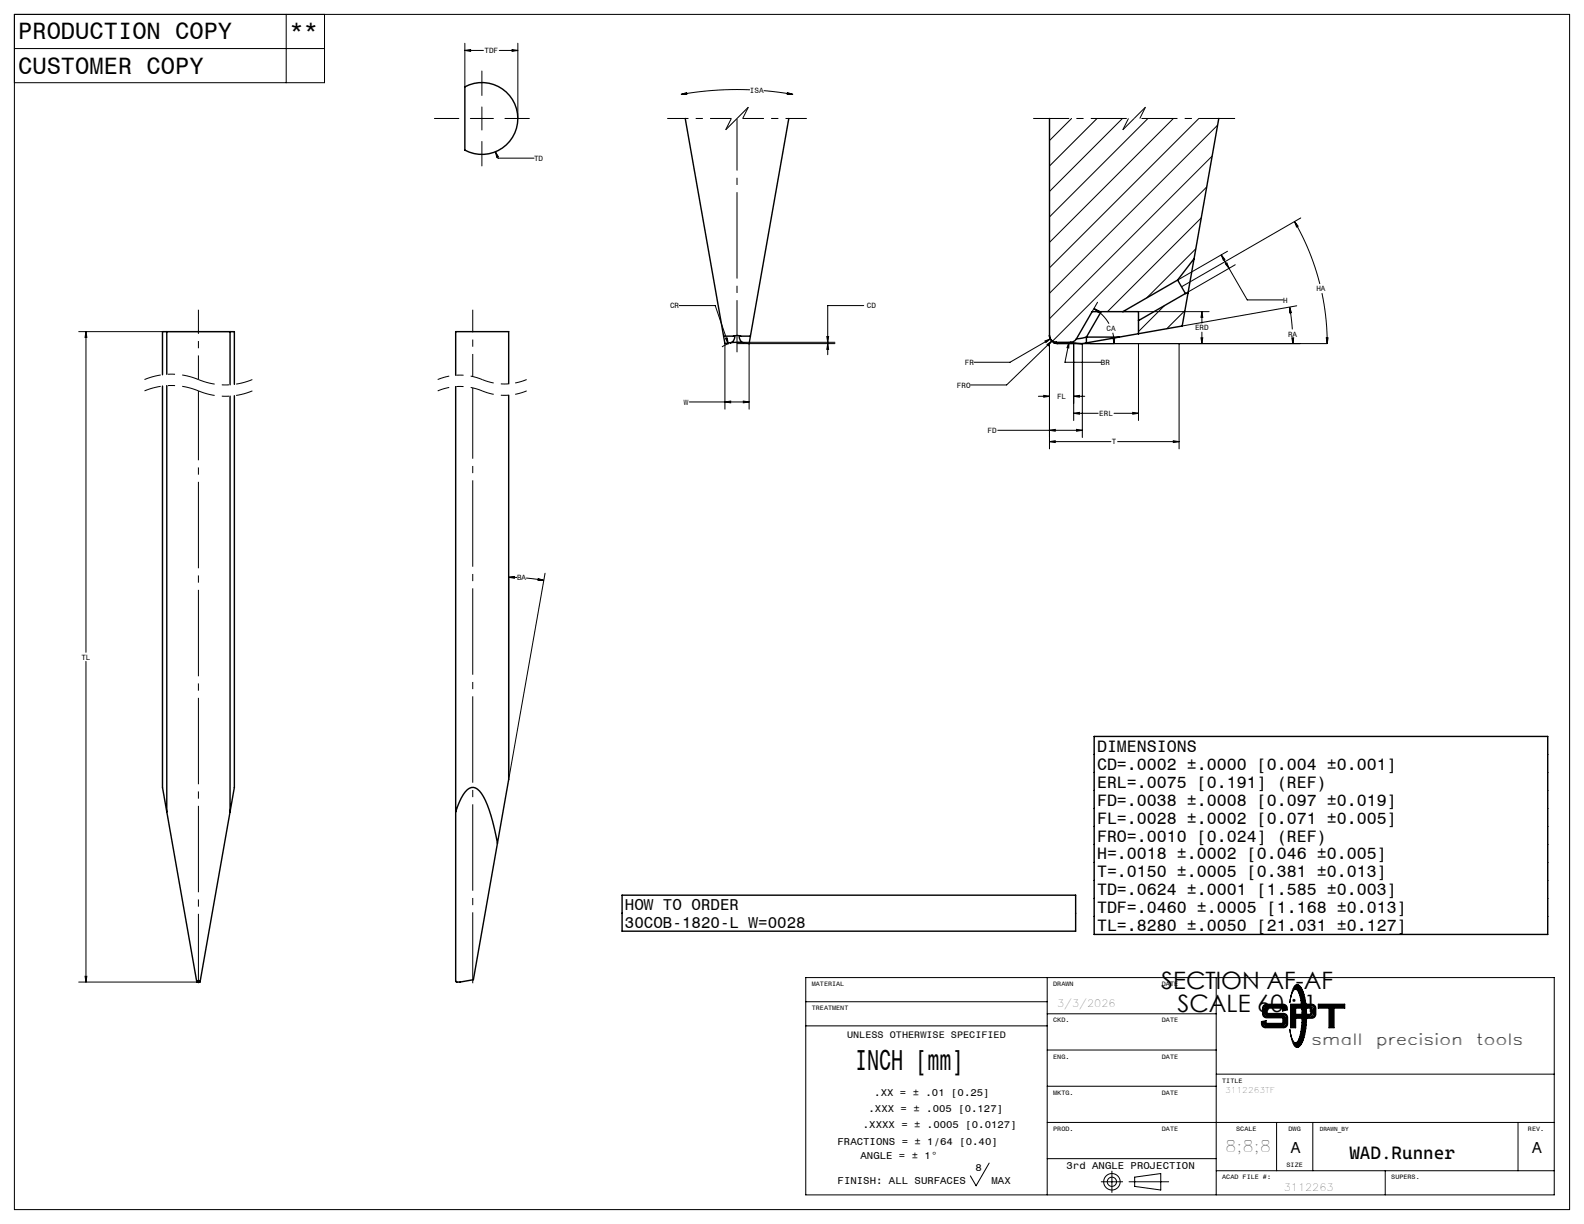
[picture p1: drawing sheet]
<svg xmlns="http://www.w3.org/2000/svg" width="279mm" height="216mm" viewBox="0 0 279 216" stroke-linecap="round" stroke-linejoin="round" font-family="sans-serif">
<g fill="none" stroke="#000" stroke-width=".25">
<path d="M82 15.3a6.3 6.3 0 0 1 9.3 5.6 6.3 6.3 0 0 1-9.3 5.6zM120.9 20.9l6.7 38.4M139.1 20.9l-6.7 38.4M185.1 20.9v38.3M215 20.9l-4.4 24.7M29.4 58.5h-.7v7.6M29.4 58.5v7.5M29.4 58.5h11.2M40.6 58.5h.7v9.3M40.6 58.5v9.4M127.6 59.3l.3 1.3 .9-.2M127.6 59.3h1.8"/>
<path d="M129.4 59.3h.1a.86 .86 0 0 1-.7 1.1M130.6 59.3h-.1a.88 .88 0 0 0 .7 1.1M130.6 59.3l-.6-.1-.6 .1M130.6 59.3h1.8M132.4 59.3l-.3 1.3-.9-.2M185.1 59.2a1.22 1.22 0 0 0 1.2 1.2M185.1 59.2v.1a1.45 1.45 0 0 0 .8 1.1M189.9 59.8l-.3 .3-.7 .3M191.6 59.5l-1.7 .3M191.6 59.5v1M191.6 59.5h5.8M194.2 55l-2.6 4.5"/>
<path d="M197.4 59.5l-5.8 1M198.1 55h2.7v1.6M198.1 55h-5.5l-2.7 4.8M200.8 56.6v2.3M207.7 49.4l1.4 2.4M207.7 49.4l-9.6 5.6M209.1 51.8l-8.3 4.8M209.5 51.7l-1 5.8-11.1 2M209.5 51.7l-.4 .1M210.6 45.6l-1.1 6.1M210.6 45.6l-2.9 3.8M28.7 68.1v70.8l.7 4.3"/>
<path d="M29.4 68v75.2M40.6 69.9v73.3M41.3 69.8v69.1l-.7 4.3M80.4 66.2v-7.7h9.3v9.2M80.4 68.2v104.8l.1 .2h.7l2.3-.4 4.2-24.1M89.7 69.7v67.8l-2 11.2M128.8 60.4h2.4M185.9 60.4l.6 .2h4.4M186.3 60.4h2.5l2.1 .2M186.3 60.4h-.4M191.6 60.5l-.7 .1M193 129.9h80v34.9h-80z"/>
<path d="M29.4 143.2l5.3 29.8M40.6 143.2l-5.3 29.8M80.4 143.2l.6-1.7a4 4 0 0 1 2.1-2.6 2.24 2.24 0 0 1 2.2 1.6 29 29 0 0 1 2.4 8.2M109.7 157.9h80v6.3h-80zM34.7 173v.2h.1M34.7 173h.2M34.8 173.2h.4M34.9 173l-.1 .2M35.1 173l.1 .2M35.1 173h-.2M35.1 173h.2M35.3 173v.2h-.1"/>
<path d="M80.4 173.1h.1"/>
</g>
<g fill="none" stroke="#000" stroke-width=".18">
<path d="M2.5 8.6h54.7M2.5 2.5h274.4v210.9h-274.4zM50.5 2.5v12.1M57.2 2.5v12.1h-54.7M82 7.6v7.7M82 8.9h3.3M82 8.9l1-.2v.4zM85 12.5v4.3M85 18.9v4M88.1 8.9h3.2M90.3 8.7l1 .2-1 .2zM91.3 7.6v13.3"/>
<path d="M120.1 16.7l1-.4v.3zM132.3 15.8a56.9 56.9 0 0 0-12.2 .9M134.7 16l5.2 .7M138.9 16.3l1 .4-1-.1zM76.6 20.9h4.3M83 20.9h4M85 25v4.3M87.4 26.8l.5 .9-.3 .1zM87.4 26.8l.4 1.1h6.4M89.1 20.9h4.3M189 20.9l-3.9 3.9M193.5 20.9l-8.4 8.4"/>
<path d="M198 20.9l-12.9 12.9M202.5 20.9l-17.4 17.4M207 20.9l-21.9 21.9M211.5 20.9l-26.4 26.3M211.9 38.4l-16.5 16.6M212.8 33l-27.1 27.2M213.8 27.5l-28.7 28.7M214.8 22.1l-29.7 29.6M228.3 39.1l.7 .8-.3 .1zM228.3 39.1a43.1 43.1 0 0 1 4.5 11M229.4 38.4l-20.9 12.1M13.9 58.5h27.4"/>
<path d="M15.2 58.5v56.6M15.2 58.5l.1 1h-.3zM119.8 53.9h6.4l2.3 6.7M128 59.7l.3-.1 .2 1zM145.8 59.4h.4l-.2 1zM152.4 53.9h-6.4v6.5M185.3 59.8l-7.1 4.1h-6.4M193 54.4l.9 .5-.2 .2zM193 54.4a7.2 7.2 0 0 1 2.6 2.7M193.6 53.3l-1 1.7M196.3 58.7l.2 1.9M196.3 59.6h.3l-.1 1z"/>
<path d="M200.8 55h12.5M205.4 53.9l-4.6 4.6M209 54.8l-3.2 3.2M210.9 43.9l-8.6 8.7M211.8 59.6h.4l-.2 1zM212 55l.2 1h-.4zM212 55v2M212 58.6v2M215.4 45l1.4 2.3M215.4 45l.7 .8-.3 .1zM216.1 46.5l.3-.1 .4 .9zM216.5 44.3l-8.7 5"/>
<path d="M216.8 47.3l3.2 5.6h6.4M217.9 46.7l-8.7 5M227.5 54.2l.3 .9-.3 .1zM227.5 54.2l.5 3.9M227.9 59.6h.3l-.2 1zM228 59.7v.9M228.7 53.9l-20.2 3.6M233.2 51.7a43.1 43.1 0 0 1 .9 8.9M233.9 59.6h.4l-.2 1zM121.6 70.9h10.5M127.9 70.9l1-.2v.4zM127.9 60.6v11.6"/>
<path d="M128.5 60.6l-1.2 .6M130 60.6h17.3M130 60.4h17.3M131.1 70.7l1 .2-1 .2zM132.1 60.6v11.6M146 60.6v2M146 60.6l.2 1h-.4zM176 75.9h14.9M183.2 69.9h1.9M184.1 69.7l1 .2-1 .2zM184.3 60.1l1-.3-.8 .6zM184.7 60.8l.8-.6-.6 .8z"/>
<path d="M185.1 60.6v18.6M185.1 77.9h10.9M185.1 75.9l1-.2v.4zM185.1 77.9l1-.2v.4zM185.5 60.2l-7.9 7.7h-6.4M188.6 60.4l-.8 3.5h6.4M188.6 60.4l-.1 1-.3-.1zM189.4 60.6v13.6M189.4 72.9h4.3M189.4 69.9h1.9M189.4 72.9l1-.2v.4zM189.4 69.9l1-.2v.4z"/>
<path d="M189.9 75.7l1 .2-1 .2zM190.7 60.6h43.4M190.9 60.6v16.6M196.5 72.9h4.3M197.1 77.9h10.9M199.8 72.7l1 .2-1 .2zM200.8 60.6v13.6M207 77.7l1 .2-1 .2zM208 60.6v18.6M15.2 116.7v56.5M89.7 101.8v34.4M89.7 101.8l1-.1v.3z"/>
<path d="M89.7 101.8l1.5 .1M92.8 102l3.1 .4M94.9 102.1l1 .3h-1zM96.1 101.1l-6.4 36.4M13.9 173.2h21.1M15 172.2h.3l-.1 1zM142.1 172.4h132.1v38.4h-132.1zM142.1 176.7h42.6M184.7 172.4v38.4M184.7 178.8h29.8M214.5 172.4v38.4M222.9 177.3l.5-.2h2.9a.79 .79 0 0 1 .8 1l-.9 .2v-.5h-2.7v.9h2.9a.72 .72 0 0 1 .7 .8v1.1a.72 .72 0 0 1-.7 .7h-3.2a.72 .72 0 0 1-.7-.7v-.4l.8-.2v.5h3v-1h-2.9a.72 .72 0 0 1-.7-.7v-1.1z"/>
<path d="M223 177.4l.4-.1h2.9a.61 .61 0 0 1 .6 .7l-.5 .2v-.5h-3v1.2h3a.58 .58 0 0 1 .6 .6v1.1a.58 .58 0 0 1-.6 .5h-3.2a.64 .64 0 0 1-.6-.8l.6-.1v.4h3.2v-1.2h-3a.58 .58 0 0 1-.6-.6v-1.1zM223.1 177.6l.3-.2h2.9l.3 .1 .2 .4-.3 .1v-.5h-3.3v1.5l3.4 .1 .2 .4-.1 1.4-.3 .1h-3.2l-.3-.1-.1-.5h.3v.4h3.5v-1.5l-3.4-.1-.2-.4zM223.1 177.8v1.1M223.4 179.1h3M226.6 177.7l.1 .2M226.7 179.4v1.3M227.6 177.1h1.9v.7h-1v1.1h1.1v.7h-1.1v1.7h-.9zM227.8 177.3h1.5l.1 .4h-1v1.4h1v.4h-1v1.6h-.6zM227.9 177.4h1.3v.1h-.9v1.7h1v.1h-1v1.7h-.4zM228.1 177.5v3.4M228.4 173.8a.69 .69 0 0 1 1.1 .5 13.7 13.7 0 0 1 0 9.9 .73 .73 0 0 1-.7 .6 .73 .73 0 0 1-.7-.7l-.3-.9-.3-1.6a3 3 0 0 0 1 2.3h.1a3.3 3.3 0 0 0 .9-2.4 12.8 12.8 0 0 0-.6-6.8 .45 .45 0 0 0-.5-.2 .45 .45 0 0 0-.4 .4l-.5 2 .5-2.2zM228.6 174.1a1.91 1.91 0 0 1 1.1 1.8 15 15 0 0 1-.3 7.7l-.4 .5-.4 .2"/>
<path d="M228.8 173.8l-.6 .6a.67 .67 0 0 1 1 .6 14.4 14.4 0 0 1-.1 8.6 .6 .6 0 0 1-.9 .4l.6 .6M228.8 174l-.3 .2a1.65 1.65 0 0 1 1.1 1.6 14.2 14.2 0 0 1-.4 7.9l-.3 .4-.4 .1 .3 .3M228.8 174h.1M228.8 173.8h.1M228.8 173.8l.5 .3a8.6 8.6 0 0 1 1 5.1 8.6 8.6 0 0 1-1 5.1l-.5 .3M228.8 174l.4 .2a8.5 8.5 0 0 1 1 5 8.5 8.5 0 0 1-1 5l-.4 .3M230.4 177.1h1a.72 .72 0 0 1 .7 .7v1.1a.72 .72 0 0 1-.7 .7h-.8v-.7l.5-.1 .1-.7-.2-.2-.5-.1zM230.6 177.3h.8a.58 .58 0 0 1 .6 .5v1.1a.58 .58 0 0 1-.6 .6h-.7v-.4l.4-.1 .2-.2v-.7l-.1-.4h-.6zM230.8 177.4h.7l.3 .4v1.3l-.3 .2h-.6v-.1l.3-.1 .3-.2v-1a.58 .58 0 0 0-.7-.4zM231.4 177.6l.3 .2v1.2l-.3 .2M232.5 177.1h4.7v.7h-1.9v3.5h-.9v-3.5h-1.9zM232.7 177.3h4.4v.4h-1.9v3.4h-.6v-3.4h-1.9z"/>
<path d="M232.8 177.4h4.1v.1h-1.9v3.5h-.3v-3.5h-1.9zM234.9 177.6v3.3M142.1 181h42.6M184.7 191.6h29.8M184.7 198h89.5M184.7 185.2h29.8M214.5 189.5h59.7M222.9 180.5v.2M223.2 180.9h3.2M225.2 198v8.5M228.8 184.6h.1M228.8 184.5h.1"/>
<path d="M231.6 198v8.5M267.8 198v8.5M174.5 205.2l-2.3 4-1-1.8M184.7 204.4h29.8M194.2 208.5h3.8M196.1 206.6v3.7M199.2 208.5h6.9M200.1 207.6l4.6-.6v2.9l-4.6-.6zM214.5 206.5h59.7M244.3 206.5v4.3"/>
<circle cx="196.1" cy="208.5" r=".81"/>
<circle cx="196.1" cy="208.5" r="1.45"/>
</g>
<path d="M85.1 68.9a10.2 10.2 0 0 0-7.9 0M85.1 66.9a10.2 10.2 0 0 0-7.9 0M92.9 68.9a10.2 10.2 0 0 1-7.8 0M92.9 66.9a10.2 10.2 0 0 1-7.8 0" fill="none" stroke="#000" stroke-width=".18" stroke-dasharray="6.3 1.3 1.3 1.3" stroke-dashoffset="4.2" stroke-linecap="butt"/>
<path d="M35 68.9a12.4 12.4 0 0 0-9.5 0M35 66.9a12.4 12.4 0 0 0-9.5 0M44.5 68.9a12.4 12.4 0 0 1-9.5 0M44.5 66.9a12.4 12.4 0 0 1-9.5 0" fill="none" stroke="#000" stroke-width=".18" stroke-dasharray="6.3 1.3 1.3 1.3" stroke-dashoffset="3.4" stroke-linecap="butt"/>
<path d="M129 20.9h-11.3M142.3 20.9h-11.3" fill="none" stroke="#000" stroke-width=".18" stroke-dasharray="6.3 1.3 1.3 1.3" stroke-dashoffset="2.6" stroke-linecap="butt"/>
<path d="M132 18.9l-2 2M202 18.9l-2 2M128 22.9l1-2M130 20.9l-2 2M131 20.9l1-2M198 22.9l1-2M200 20.9l-2 2M201 20.9l1-2" fill="none" stroke="#000" stroke-width=".18" stroke-dasharray="6.3 1.3 1.3 1.3" stroke-linecap="butt"/>
<path d="M199 20.9h-17.1M218.2 20.9h-17.2" fill="none" stroke="#000" stroke-width=".18" stroke-dasharray="6.3 1.3 1.3 1.3" stroke-dashoffset="-.3" stroke-linecap="butt"/>
<path d="M83.4 68.4v105" fill="none" stroke="#000" stroke-width=".18" stroke-dasharray="15.2 1.3 1.3 1.3" stroke-dashoffset="2.7" stroke-linecap="butt"/>
<path d="M83.4 54.6v11.8" fill="none" stroke="#000" stroke-width=".18" stroke-dasharray="15.2 1.3 1.3 1.3" stroke-dashoffset="11.3" stroke-linecap="butt"/>
<path d="M35 68.9v104.5" fill="none" stroke="#000" stroke-width=".18" stroke-dasharray="15.2 1.3 1.3 1.3" stroke-dashoffset="3" stroke-linecap="butt"/>
<path d="M35 54.6v12.3" fill="none" stroke="#000" stroke-width=".18" stroke-dasharray="15.2 1.3 1.3 1.3" stroke-dashoffset="11" stroke-linecap="butt"/>
<path d="M130 20.9v41.2" fill="none" stroke="#000" stroke-width=".18" stroke-dasharray="15.2 1.3 1.3 1.3" stroke-dashoffset="6.1" stroke-linecap="butt"/>
<path d="M94.9 102.1l1 .3h-1zM89.7 101.8l1-.1v.3zM15.2 58.5l.1 1h-.3zM15 172.2h.3l-.1 1zM87.4 26.8l.2 1 .3-.1zM90.3 8.7l1 .2-1 .2zM82 8.9l1-.2v.4zM131.1 70.7l1 .2-1 .2zM127.9 70.9l1-.2v.4zM120.1 16.7l1-.1v-.3zM138.9 16.3v.3l1 .1zM146 60.6l.2 1h-.4zM145.8 59.4h.4l-.2 1zM128 59.7l.5 .9-.2-1zM185.1 75.9l1-.2v.4zM189.9 75.7l1 .2-1 .2zM227.9 59.6h.3l-.2 1zM227.5 54.2l.3 .9-.3 .1zM207 77.7l1 .2-1 .2zM185.1 77.9l1-.2v.4zM184.7 60.8l.2 .2 .6-.8zM212 55l.2 1h-.4zM211.8 59.6h.4l-.2 1zM199.8 72.7l1 .2-1 .2zM189.4 72.9l1-.2v.4zM189.4 69.9l1-.2v.4zM184.1 69.7l1 .2-1 .2zM196.3 59.6h.3l-.1 1zM193 54.4l.9 .5-.2 .2zM215.4 45l.7 .8-.3 .1zM216.1 46.5l.3-.1 .4 .9zM233.9 59.6h.4l-.2 1zM228.3 39.1l.7 .8-.3 .1zM184.3 60.1l.2 .3 .8-.6zM188.6 60.4l-.4 .9 .3 .1z" fill="#000"/>
<text font-size="5.1" x="150.8" y="188.8">INCH [mm]</text>
<g font-size="4.2">
<text x="3.2" y="6.8">PRODUCTION COPY</text>
<text x="51.1" y="6.8">**</text>
<text x="3.2" y="13">CUSTOMER COPY</text>
<text x="204.8" y="174.4">SECTION AF-AF</text>
<text x="207.7" y="178.5">SCALE 60 : 1</text>
</g>
<text font-size="3.2" x="238" y="204.5">WAD.Runner</text>
<g font-size="2.9">
<text x="193.5" y="132.6">DIMENSIONS</text>
<text x="193.5" y="135.7">CD=.0002 ±.0000 [0.004 ±0.001]</text>
<text x="193.5" y="138.9">ERL=.0075 [0.191] (REF)</text>
<text x="193.5" y="142.1">FD=.0038 ±.0008 [0.097 ±0.019]</text>
<text x="193.5" y="145.3">FL=.0028 ±.0002 [0.071 ±0.005]</text>
<text x="193.5" y="148.4">FRO=.0010 [0.024] (REF)</text>
<text x="193.5" y="151.6">H=.0018 ±.0002 [0.046 ±0.005]</text>
<text x="193.5" y="154.8">T=.0150 ±.0005 [0.381 ±0.013]</text>
<text x="193.5" y="158">TD=.0624 ±.0001 [1.585 ±0.003]</text>
<text x="193.5" y="161.1">TDF=.0460 ±.0005 [1.168 ±0.013]</text>
<text x="193.5" y="164.3">TL=.8280 ±.0050 [21.031 ±0.127]</text>
</g>
<g font-size="2.8">
<text x="110.2" y="160.5">HOW TO ORDER</text>
<text x="110.2" y="163.7">30COB-1820-L W=0028</text>
<text x="231.4" y="184.3">small</text>
<text x="242.8" y="184.3">precision</text>
<text x="260.5" y="184.3">tools</text>
<text x="216.1" y="203.3">8;8;8</text>
<text x="227.7" y="203.3">A</text>
<text x="270.3" y="203.3">A</text>
</g>
<g font-size="1.8">
<text x="186.5" y="177.6">3/3/2026</text>
<text x="153.2" y="196.2">.XXX = ± .005 [0.127]</text>
<text x="154.2" y="193.3">.XX = ± .01 [0.25]</text>
<text x="147.7" y="201.9">FRACTIONS = ± 1/64 [0.40]</text>
<text x="152.2" y="199">.XXXX = ± .0005 [0.0127]</text>
<text x="147.8" y="208.8">FINISH: ALL SURFACES</text>
<text x="151.8" y="204.5">ANGLE = ± 1°</text>
<text x="172.1" y="206.5">8</text>
<text x="174.9" y="208.8">MAX</text>
<text x="188.1" y="206.2">3rd ANGLE PROJECTION</text>
<text x="226.4" y="210.2">3112263</text>
</g>
<text font-size="1.7" x="149.4" y="183">UNLESS OTHERWISE SPECIFIED</text>
<text font-size="1.4" x="216.1" y="192.8">3112263TF</text>
<g font-size="1.3">
<text x="85.5" y="9.4">TDF</text>
<text x="132.3" y="16.4">ISA</text>
<text x="94.2" y="28.4">TD</text>
<text x="226.3" y="53.4">H</text>
<text x="232.2" y="51.4">HA</text>
<text x="118.2" y="54.4">CR</text>
<text x="152.9" y="54.4">CD</text>
<text x="195.2" y="58.4">CA</text>
<text x="210.8" y="58.3">ERD</text>
<text x="227.2" y="59.4">RA</text>
<text x="170.2" y="64.4">FR</text>
<text x="194.2" y="64.4">BR</text>
<text x="120.6" y="71.4">W</text>
<text x="168.8" y="68.4">FRO</text>
<text x="186.4" y="70.4">FL</text>
<text x="174.2" y="76.4">FD</text>
<text x="193.9" y="73.4">ERL</text>
<text x="196.1" y="78.4">T</text>
<text x="91.2" y="102.4">BA</text>
<text x="14.4" y="116.3">TL</text>
</g>
<g font-size="1.1">
<text x="143.2" y="173.9">MATERIAL</text>
<text x="185.8" y="173.9">DRAWN</text>
<text x="204.9" y="173.9">DATE</text>
<text x="143.2" y="178.2">TREATMENT</text>
<text x="185.8" y="180.3">CKD.</text>
<text x="204.9" y="180.3">DATE</text>
<text x="185.8" y="186.7">ENG.</text>
<text x="204.9" y="186.7">DATE</text>
<text x="215.6" y="191">TITLE</text>
<text x="185.8" y="193.1">MKTG.</text>
<text x="204.9" y="193.1">DATE</text>
<text x="185.8" y="199.5">PROD.</text>
<text x="204.9" y="199.5">DATE</text>
<text x="218.1" y="199.5">SCALE</text>
<text x="227.3" y="199.5">DWG</text>
<text x="232.8" y="199.5">DRAWN_BY</text>
<text x="269.5" y="199.5">REV.</text>
<text x="215.6" y="208">ACAD FILE #:</text>
<text x="226.9" y="205.9">SIZE</text>
<text x="245.4" y="208">SUPERS.</text>
</g>
</svg>
